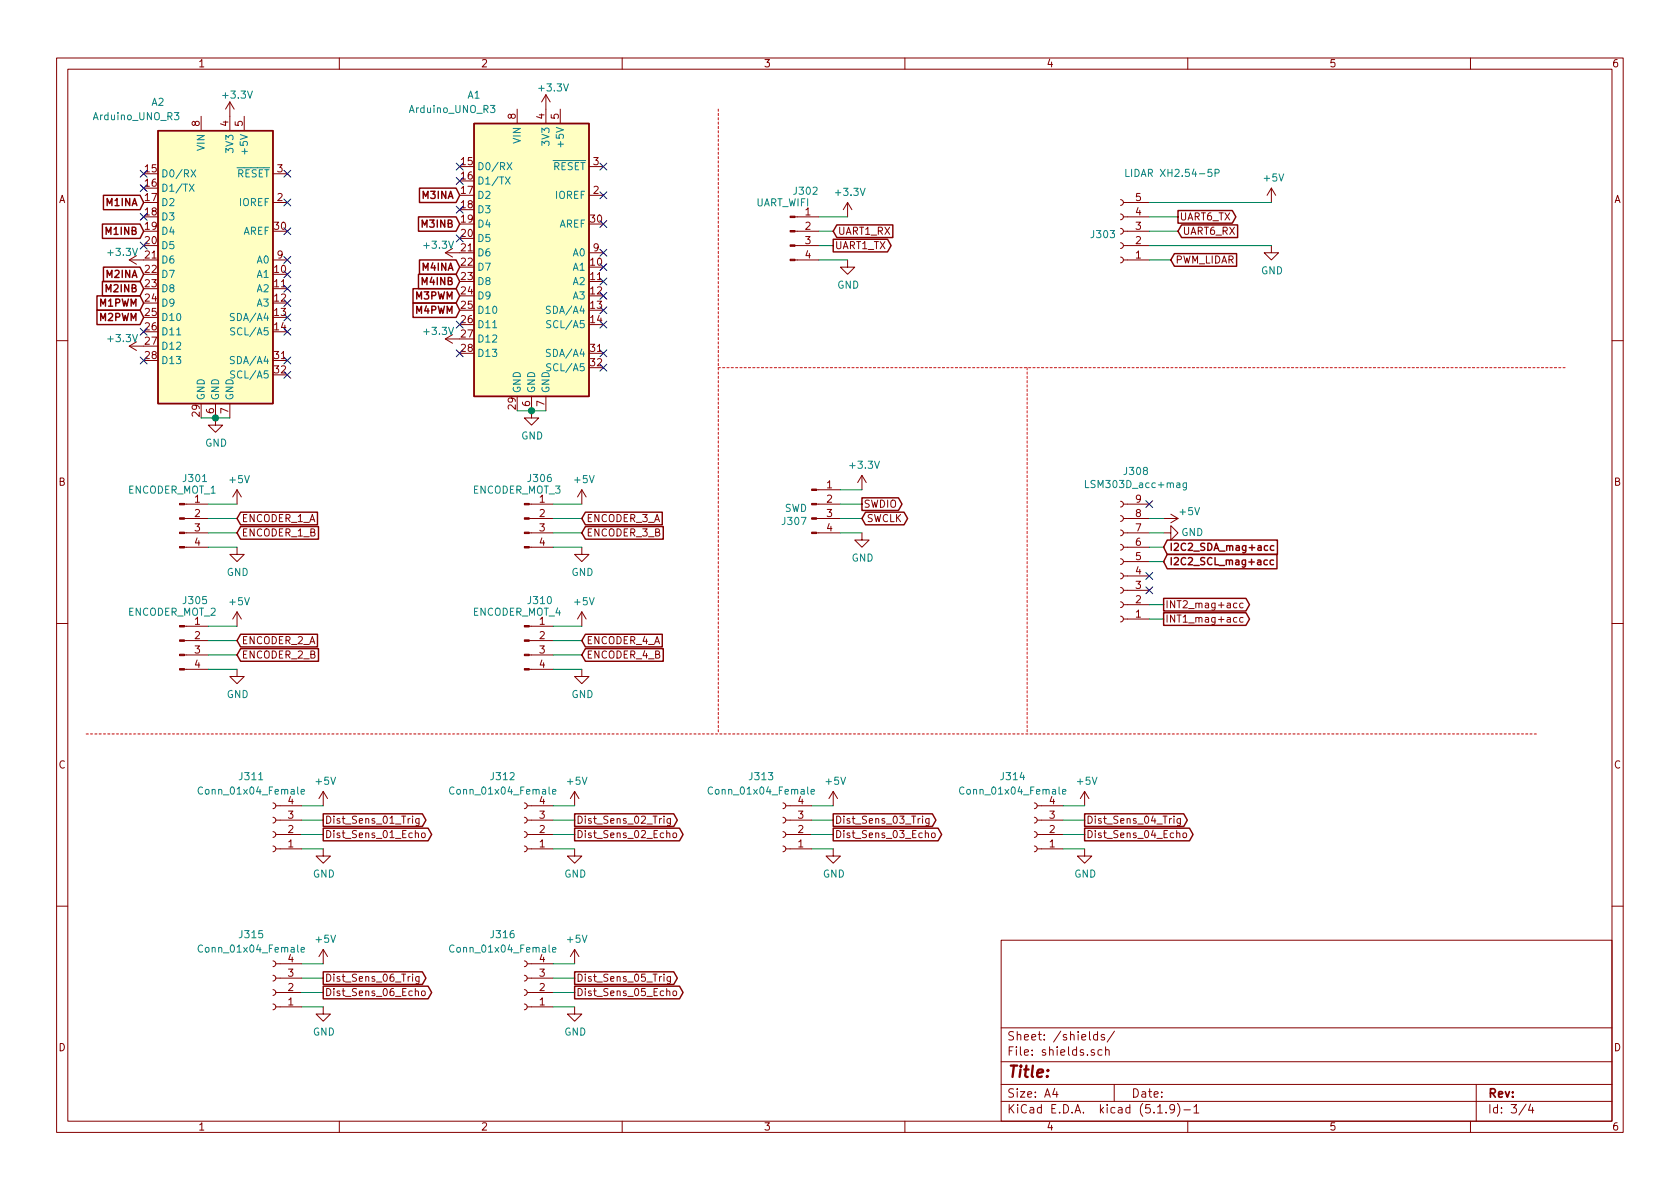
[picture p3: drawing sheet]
<svg xmlns="http://www.w3.org/2000/svg" width="297mm" height="210mm" viewBox="0 0 297 210" stroke-linecap="round" stroke-linejoin="round" font-family="sans-serif">
<g fill="none" stroke="#840000" stroke-width=".18">
<path d="M10 10.3h277v189.9h-277zM12 12.2h273v186.1h-273zM40.6 18v5.1M40.6 18l-.7 1.3M40.6 18l.8 1.3M60 10.3v1.9M91.4 19.3v2.5M96.5 16.8v5M96.5 16.8l-.7 1.2M96.5 16.8l.8 1.2M99.1 19.3v2.5M110 10.3v1.9"/>
<path d="M160 10.3v1.9M210 10.3v1.9M260 10.3v1.9M35.6 20.6v2.5M43.2 20.6v2.5M48.3 35.8h2.5M48.3 30.7h2.5M104.1 34.5h2.6M104.1 29.5h2.6M140.6 38.3h4.2M149.9 35.8l-.8 1.3M149.9 35.8v2.5"/>
<path d="M149.9 35.8l.7 1.3M198.1 35.3l.4 .1 .1 .3-.1 .4-.4 .2M198.1 37.8l.4 .2 .1 .2-.1 .5-.4 .2M198.6 35.8h4.6M198.6 38.3h4.6M224.8 33.3l-.8 1.2M224.8 33.3v2.5M224.8 33.3l.8 1.2M22.9 46h2.5M22.9 46l1.2 .7M24.1 45.2l-1.2 .8M48.3 46h2.5"/>
<path d="M78.7 59.9l1.3 .8M78.7 59.9h2.6M78.7 44.7l1.3 .8M78.7 44.7h2.6M80 59.2l-1.3 .7M80 43.9l-1.3 .8M104.1 44.7h2.6M140.6 46h4.2M140.6 40.9h4.2M140.6 43.4h4.2M149.9 46v1.2h1.2l-1.2 1.3-1.3-1.3h1.3M198.1 40.4l.4 .1 .1 .3-.1 .4-.4 .2"/>
<path d="M198.1 42.9l.4 .1 .1 .3-.1 .5-.4 .1M198.1 45.5l.4 .1 .1 .3-.1 .4-.4 .2M198.6 46h4.6M198.6 40.9h4.6M198.6 43.4h4.6M224.8 43.4v1.3h1.3l-1.3 1.3-1.3-1.3h1.3M10 60.2h2M22.9 61.2l1.2 .8M22.9 61.2h2.5M24.1 60.4l-1.2 .8M38.1 71.4v3.8h1.3l-1.3 1.2-1.3-1.2h1.3M40.6 71.4v2.5"/>
<path d="M94 70.1v3.8h1.2l-1.2 1.3-1.3-1.3h1.3M96.5 70.1v2.5M285 60.2h2M32.6 94.2h4.2M32.6 91.7h4.2M32.6 89.1h4.2M32.6 96.8h4.2M41.9 96.8v1.2h1.3l-1.3 1.3-1.3-1.3h1.3M41.9 86.6v2.5M41.9 86.6l-.8 1.3M41.9 86.6l.8 1.3M93.6 94.2h4.2"/>
<path d="M93.6 91.7h4.2M93.6 89.1h4.2M93.6 96.8h4.2M102.9 96.8v1.2h1.2l-1.2 1.3-1.3-1.3h1.3M102.9 86.6v2.5M102.9 86.6l-.8 1.3M102.9 86.6l.7 1.3M144.4 94.2h4.2M144.4 91.7h4.2M144.4 89.1h4.2M144.4 86.6h4.2M152.4 94.2v1.3h1.3l-1.3 1.3-1.3-1.3h1.3"/>
<path d="M152.4 84.1l-.8 1.2M152.4 84.1v2.5M152.4 84.1l.8 1.2M198.1 88.6l.4 .2 .1 .2-.1 .5-.4 .2M198.1 91.2l.4 .1 .1 .3-.1 .4-.4 .2M198.1 93.7l.4 .1 .1 .3-.1 .5-.4 .1M198.1 96.3l.4 .1 .1 .3-.1 .4-.4 .2M198.1 98.8l.4 .1 .1 .3-.1 .4-.4 .2M198.6 94.2h4.6M198.6 91.7h4.6M198.6 89.1h4.6M198.6 96.8h4.6"/>
<path d="M198.6 99.3h4.6M205.7 94.2h1.3v-1.2l1.3 1.2-1.3 1.3v-1.3M205.7 91.7h2.6M207 90.9l1.3 .8M208.3 91.7l-1.3 .8M10 110.3h2M32.6 118.4h4.2M32.6 115.8h4.2M32.6 113.3h4.2M32.6 110.7h4.2M41.9 118.4v1.2h1.3l-1.3 1.3-1.3-1.3h1.3M41.9 108.2l-.8 1.3"/>
<path d="M41.9 108.2v2.5M41.9 108.2l.8 1.3M93.6 118.4h4.2M93.6 115.8h4.2M93.6 113.3h4.2M93.6 110.7h4.2M102.9 118.4v1.2h1.2l-1.2 1.3-1.3-1.3h1.3M102.9 108.2l-.8 1.3M102.9 108.2v2.5M102.9 108.2l.7 1.3M198.1 101.3l.4 .2 .1 .2-.1 .5-.4 .2M198.1 103.9l.4 .1 .1 .3-.1 .4-.4 .2"/>
<path d="M198.1 106.4l.4 .1 .1 .3-.1 .5-.4 .1M198.1 109l.4 .1 .1 .3-.1 .4-.4 .2M198.6 101.8h4.6M198.6 104.4h4.6M198.6 106.9h4.6M198.6 109.5h4.6M218.7 109.2h-.4l-.2 .2 .1 .6h.5M218.7 106.7l-.4-.1-.2 .3 .1 .5h.5M219.8 109.2h-.4l-.2 .2 .1 .6h.5M219.8 106.7l-.4-.1-.2 .3 .1 .5h.5M285 110.3h2M57.1 139.9l-.7 1.3"/>
<path d="M57.1 139.9v2.6M57.1 139.9l.8 1.3M101.6 139.9v2.6M101.6 139.9l-.8 1.3M101.6 139.9l.8 1.3M147.3 139.9l-.7 1.3M147.3 139.9v2.6M147.3 139.9l.8 1.3M191.8 139.9l-.8 1.3M191.8 139.9v2.6M191.8 139.9l.7 1.3M48.3 142l.3 .1 .2 .3-.2 .4-.3 .2"/>
<path d="M48.3 144.5l.3 .1 .2 .3-.2 .5-.3 .1M48.3 147.1l.3 .1 .2 .3-.2 .4-.3 .2M48.3 149.6l.3 .1 .2 .3-.2 .4-.3 .2M48.8 142.5h4.5M48.8 145h4.5M48.8 147.6h4.5M48.8 150.1h4.5M57.1 150.1v1.3h1.3l-1.3 1.2-1.2-1.2h1.2M72.9 144.3v.1M73.4 147.4l.2-.1h.3l.1 .8M74.1 144.7l-.1 1.2-.1 .1-.3-.1M74.1 144.8l-.4-.1-.2 .3 .1 .5h.5"/>
<path d="M74.6 147.4l.2-.1 .3 .1 .1 .5-.1 .2h-.3l-.2-.1zM92.7 142l.3 .1 .2 .3-.1 .4-.4 .2M92.7 144.5l.3 .1 .2 .3-.1 .5-.4 .1M92.7 147.1l.3 .1 .2 .3-.1 .4-.4 .2M92.7 149.6l.3 .1 .2 .3-.1 .4-.4 .2M93.2 142.5h4.6M93.2 145h4.6M93.2 147.6h4.6M93.2 150.1h4.6M101.6 150.1v1.3h1.3l-1.3 1.2-1.3-1.2h1.3M117.4 144.3v.1M117.9 147.4l.2-.1h.3v.8"/>
<path d="M118.5 144.7v1.2l-.2 .1-.3-.1M118.5 144.8l-.3-.1-.3 .3 .2 .5h.4M119 147.4l.2-.1 .4 .1v.5l-.1 .2h-.3l-.2-.1zM138.4 142l.4 .1 .1 .3-.1 .4-.4 .2M138.4 144.5l.4 .1 .1 .3-.1 .5-.4 .1M138.4 147.1l.4 .1 .1 .3-.1 .4-.4 .2M138.4 149.6l.4 .1 .1 .3-.1 .4-.4 .2M138.9 142.5h4.6M138.9 145h4.6M138.9 147.6h4.6M138.9 150.1h4.6M147.3 150.1v1.3h1.3l-1.3 1.2-1.3-1.2h1.3"/>
<path d="M163.1 144.3v.1M163.6 147.4l.2-.1h.3l.1 .8M164.3 144.7l-.1 1.2-.2 .1-.3-.1M164.3 144.8l-.4-.1-.2 .3 .1 .5h.5M164.7 147.4l.2-.1 .4 .1 .1 .5-.2 .2h-.3l-.2-.1zM182.9 142l.3 .1 .2 .3-.1 .4-.4 .2M182.9 144.5l.3 .1 .2 .3-.1 .5-.4 .1M182.9 147.1l.3 .1 .2 .3-.1 .4-.4 .2M182.9 149.6l.3 .1 .2 .3-.1 .4-.4 .2M183.4 142.5h4.6M183.4 145h4.6M183.4 147.6h4.6"/>
<path d="M183.4 150.1h4.6M191.8 150.1v1.3h1.2l-1.2 1.2-1.3-1.2h1.3M207.6 144.3v.1M208.1 147.4l.1-.1h.3l.1 .8M208.7 144.7v1.2l-.2 .1-.3-.1M208.7 144.8l-.3-.1-.3 .3 .1 .5h.5M209.2 147.4l.2-.1 .4 .1v.5l-.1 .2h-.3l-.2-.1zM10 160.2h2M48.3 169.9l.3 .1 .2 .3-.2 .5-.3 .1M48.3 172.5l.3 .1 .2 .3-.2 .4-.3 .2M48.3 175l.3 .1 .2 .3-.2 .4-.3 .2M48.3 177.5l.3 .2 .2 .2-.2 .5-.3 .2"/>
<path d="M48.8 170.4h4.5M48.8 173h4.5M48.8 175.5h4.5M48.8 178h4.5M57.1 178v1.3h1.3l-1.3 1.3-1.2-1.3h1.2M57.1 167.9v2.5M57.1 167.9l-.7 1.3M57.1 167.9l.8 1.3M72.9 172.3v.1M73.4 175.4l.2-.2 .3 .1 .1 .8M74.1 172.7l-.1 1.1-.1 .2-.3-.1M74.1 172.7h-.4l-.2 .2 .1 .6h.5"/>
<path d="M74.6 175.4l.2-.2 .3 .2 .1 .4-.1 .2-.3 .1-.2-.2zM92.7 169.9l.3 .1 .2 .3-.1 .5-.4 .1M92.7 172.5l.3 .1 .2 .3-.1 .4-.4 .2M92.7 175l.3 .1 .2 .3-.1 .4-.4 .2M92.7 177.5l.3 .2 .2 .2-.1 .5-.4 .2M93.2 170.4h4.6M93.2 173h4.6M93.2 175.5h4.6M93.2 178h4.6M101.6 178v1.3h1.3l-1.3 1.3-1.3-1.3h1.3M101.6 167.9l-.8 1.3M101.6 167.9v2.5"/>
<path d="M101.6 167.9l.8 1.3M117.4 172.3v.1M117.9 175.4l.2-.2 .3 .1v.8M118.5 172.7v1.1l-.2 .2-.3-.1M118.5 172.7h-.3l-.3 .2 .2 .6h.4M119 175.4l.2-.2 .4 .2v.4l-.1 .2-.3 .1-.2-.2zM177 166.3h108v32h-108zM285 160.2h2M60 198.3v1.9M110 198.3v1.9M160 198.3v1.9M177 194.8h108"/>
<path d="M177 191.8h108M177 187.8h108M177 181.8h108M186.5 192.5l-.4 1h1M186.8 193v1M193.5 185.7l-.4-.1-.2 .2 .1 .2 .5 .2v.3h-.6M194.1 183l-.5-.1-.3 .3 .2 .6h.6M194.1 182.4v1.5M194.8 185.7l-.4-.1-.3 .3 .1 .6 .2 .1 .4-.1M195.3 183a.37 .37 0 0 0-.6 .1l.1 .3 .5 .1v.1l-.2 .3-.4-.1M195.5 185.7l.2-.1 .4 .1v.9M195.5 185.1v1.5"/>
<path d="M197 191.8v3M197.1 182.3l-1.3 2M204.7 196.8h.8M206.2 196.7v.1M207.7 196l-.1 .1a.48 .48 0 0 1-.6 .1l-.2-.2 .2-.6a.48 .48 0 0 1 .6 .1 1.27 1.27 0 0 1-.2 1.2l-.4 .1M208.2 195.1a1.71 1.71 0 0 1 0 2.3M209.3 196.3h1.2M210 198.3v1.9M211.1 195.8l.4-.5v1.5M211.1 196.8h.9M260 198.3v1.9M261 191.8v6.5"/>
<path d="M269.8 195.2l-1.2 2M270.6 195.2l-.3 1.1h.9M271 195.8v1"/>
</g>
<g fill="none" stroke="#008484" stroke-width=".18">
<path d="M30.8 19.9h.8l-.4 .5 .3 .1 .1 .4-.2 .3-.6-.1M86.7 18.6h.8l-.4 .5 .3 .1 .1 .5-.3 .2-.5-.1M33.5 32.6l.8 1.2M33.8 30l.8 1.3M34.3 32.6l-.8 1.2M34.6 30l-.8 1.3M89.4 31.3l.8 1.3M89.7 28.7l.8 1.3M90.2 31.3l-.8 1.3M90.5 28.7l-.8 1.3M199.1 29.9v1.3h.6M214.8 30.6h.6l.2-.2-.1-.3-.2-.2h-.5v1.3"/>
<path d="M41.4 55.5l-.5-.1-.1 .1v.5l.5 .2 .1 .3-.2 .2-.5-.1M41.5 58h-.5l-.2 .1v.3l.6 .3 .1 .3-.3 .2h-.4M97.3 54.2l-.5-.1-.2 .2 .1 .4 .5 .2 .1 .3-.2 .2h-.5M97.4 56.8l-.5-.1-.2 .1v.4l.6 .2 .1 .3-.3 .3-.5-.1M41.4 63.1l-.5-.1-.1 .2v.4l.5 .2 .1 .3-.2 .2h-.5M41.5 65.7l-.5-.1-.2 .1v.4l.6 .2 .1 .3-.3 .2h-.4M97.3 61.8h-.5l-.2 .1 .1 .4 .5 .2 .1 .3-.2 .2h-.5M97.4 64.4l-.5-.1-.2 .1v.4l.6 .2 .1 .3-.3 .3-.5-.1M191.9 85v1.2h.6M209.8 85.4v1l-.3 .3-.3-.1M209.8 85.4h-.4l-.2 .2 .1 .6h.5M35.8 139.3a.6 .6 0 0 0-.8 .4 .6 .6 0 0 0 .6 .7l.2-.1"/>
<path d="M53.2 140l.6-.1v-.3h-.4l-.2 .2 .1 .6h.5M80.3 139.3a.6 .6 0 0 0-.9 .4 .6 .6 0 0 0 .6 .7l.3-.1M97.7 140l.6-.1-.1-.3h-.3l-.2 .2v.6h.5M126 139.3a.6 .6 0 0 0-.8 .4 .6 .6 0 0 0 .6 .7l.2-.1M143.4 140l.6-.1-.1-.3h-.3l-.2 .2 .1 .6h.4M170.4 139.3a.6 .6 0 0 0-.8 .4 .6 .6 0 0 0 .6 .7l.2-.1M187.9 140l.6-.1-.1-.3h-.4l-.1 .2v.6h.5M35.8 167.2a.6 .6 0 0 0-.8 .5 .6 .6 0 0 0 .6 .7l.2-.2M53.2 167.9l.6-.1v-.2l-.4-.1-.2 .2 .1 .6h.5M80.3 167.2a.6 .6 0 0 0-.9 .5 .6 .6 0 0 0 .6 .7l.3-.2M97.7 167.9l.6-.1-.1-.2-.3-.1-.2 .2v.6h.5"/>
</g>
<g fill="#ffffc2" stroke="#ffffc2" stroke-width=".18">
<path d="M27.9 23.1h20.4v48.3h-20.4z"/>
<path d="M83.8 21.8h20.3v48.3h-20.3z"/>
</g>
<g fill="none" stroke="#840000" stroke-width=".25">
<path d="M18.1 39.6h6.7l.6 1.3-.6 1.3h-6.7zM18.3 34.5h6.5l.6 1.3-.6 1.3h-6.5zM27.9 23.1h20.4v48.3h-20.4zM74 38.3h6.6l.7 1.3-.7 1.3h-6.6zM74.2 33.3h6.4l.7 1.2-.7 1.3h-6.4zM83.8 21.8h20.3v48.3h-20.3zM148 39.8h9.9v2.2h-9.9l-.7-1.1zM208.3 37.2h9.6l.6 1.1-.6 1.2h-9.6zM208.9 39.8h9.9v2.2h-9.9l-.6-1.1zM17.1 54.9h7.7l.6 1.2-.6 1.3h-7.7zM17.1 52.3h7.7l.6 1.3-.6 1.3h-7.7zM18.1 49.8h6.7l.6 1.2-.6 1.3h-6.7z"/>
<path d="M18.3 47.2h6.5l.6 1.3-.6 1.3h-6.5zM73 51h7.6l.7 1.3-.7 1.3h-7.6zM73 53.6h7.6l.7 1.3-.7 1.2h-7.6zM74 48.5h6.6l.7 1.3-.7 1.2h-6.6zM74.2 46h6.4l.7 1.2-.7 1.3h-6.4zM147.3 42.3h9.6l.7 1.1-.7 1.1h-9.6zM207.6 44.9h11v2.2h-11l-.6-1.1zM42.5 90.6h13.6v2.2h-13.6l-.6-1.1zM42.5 93.1h13.8v2.2h-13.8l-.6-1.1zM103.5 90.6h13.6v2.2h-13.6l-.6-1.1zM103.5 93.1h13.8v2.2h-13.8l-.6-1.1zM152.4 88h6.5l.6 1.1-.6 1.2h-6.5z"/>
<path d="M153 90.6h6.8l.7 1.1-.7 1.1h-6.8l-.6-1.1zM206.4 98h19.4v2.6h-19.4l-.7-1.3zM206.4 95.5h19.5v2.5h-19.5l-.7-1.2zM224.1 99.1l-.4-.1-.2 .3 .1 .5h.5M225.2 99.1l-.4-.1-.2 .3 .1 .5h.5M225.2 96.5h-.3l-.3 .2 .1 .6h.5M42.5 114.7h13.8v2.2h-13.8l-.6-1.1zM42.5 112.2h13.6v2.2h-13.6l-.6-1.1zM103.5 112.2h13.6v2.2h-13.6l-.6-1.1zM103.5 114.7h13.8v2.2h-13.8l-.6-1.1zM205.7 108.4h14.6l.6 1.1-.6 1.1h-14.6zM205.7 105.8h14.6l.6 1.1-.6 1.1h-14.6z"/>
<path d="M57.1 146.5h18.6l.6 1.1-.6 1.1h-18.6zM57.1 143.9h17.6l.6 1.1-.6 1.1h-17.6zM101.6 146.5h18.5l.7 1.1-.7 1.1h-18.5zM101.6 143.9h17.5l.7 1.1-.7 1.1h-17.5zM147.3 146.5h18.6l.6 1.1-.6 1.1h-18.6zM147.3 143.9h17.5l.7 1.1-.7 1.1h-17.5zM191.8 143.9h17.5l.6 1.1-.6 1.1h-17.5zM191.8 146.5h18.5l.6 1.1-.6 1.1h-18.5zM57.1 174.4h18.6l.6 1.1-.6 1.1h-18.6zM57.1 171.9h17.6l.6 1.1-.6 1.1h-17.6zM101.6 174.4h18.5l.7 1.1-.7 1.1h-18.5zM101.6 171.9h17.5l.7 1.1-.7 1.1h-17.5z"/>
</g>
<g fill="#840000" stroke="#840000" stroke-width=".18">
<path d="M143.5 94.1h.9v.3h-.9z"/>
<path d="M143.5 91.6h.9v.2h-.9z"/>
<path d="M143.5 89h.9v.3h-.9z"/>
<path d="M143.5 86.5h.9v.2h-.9z"/>
<path d="M92.7 96.6h.9v.3h-.9z"/>
<path d="M92.7 94.1h.9v.3h-.9z"/>
<path d="M92.7 91.6h.9v.2h-.9z"/>
<path d="M92.7 89h.9v.3h-.9z"/>
<path d="M31.7 96.6h.9v.3h-.9z"/>
<path d="M31.7 94.1h.9v.3h-.9z"/>
<path d="M31.7 91.6h.9v.2h-.9z"/>
<path d="M31.7 89h.9v.3h-.9z"/>
<path d="M31.7 118.2h.9v.3h-.9z"/>
<path d="M31.7 115.7h.9v.2h-.9z"/>
<path d="M31.7 113.2h.9v.2h-.9z"/>
<path d="M31.7 110.6h.9v.3h-.9z"/>
<path d="M92.7 118.2h.9v.3h-.9z"/>
<path d="M92.7 115.7h.9v.2h-.9z"/>
<path d="M92.7 113.2h.9v.2h-.9z"/>
<path d="M92.7 110.6h.9v.3h-.9z"/>
<path d="M139.7 45.8h.9v.3h-.9z"/>
<path d="M139.7 43.3h.9v.3h-.9z"/>
<path d="M139.7 40.8h.9v.2h-.9z"/>
<path d="M139.7 38.2h.9v.3h-.9z"/>
</g>
<path d="M127 19.3v110.5M127 65h149.9M181.6 65v64.8M15.2 129.8h256.6" fill="none" stroke="#f00" stroke-width=".18" stroke-dasharray=".4 .4"/>
<g fill="none" stroke="#008400" stroke-width=".18">
<path d="M144.8 38.3h5.1M203.2 38.3h5.1M203.2 35.8h21.6M144.8 40.9h2.5M144.8 43.4h2.5M144.8 46h5.1M203.2 40.9h5.1M203.2 43.4h21.6M203.2 46h3.8M35.6 73.9h5M91.4 72.6h5.1M36.8 91.7h5.1"/>
<path d="M36.8 94.2h5.1M36.8 96.8h5.1M36.8 89.1h5.1M97.8 91.7h5.1M97.8 94.2h5.1M97.8 96.8h5.1M97.8 89.1h5.1M148.6 91.7h3.8M148.6 94.2h3.8M148.6 89.1h3.8M148.6 86.6h3.8M203.2 91.7h2.5"/>
<path d="M203.2 94.2h2.5M203.2 96.8h2.5M203.2 99.3h2.5M36.8 113.3h5.1M36.8 110.7h5.1M36.8 118.4h5.1M36.8 115.8h5.1M97.8 113.3h5.1M97.8 110.7h5.1M97.8 118.4h5.1M97.8 115.8h5.1M203.2 106.9h2.5"/>
<path d="M203.2 109.5h2.5M53.3 145h3.8M53.3 147.6h3.8M53.3 142.5h3.8M53.3 150.1h3.8M97.8 145h3.8M97.8 147.6h3.8M97.8 142.5h3.8M97.8 150.1h3.8M143.5 145h3.8M143.5 147.6h3.8M143.5 142.5h3.8"/>
<path d="M143.5 150.1h3.8M188 145h3.8M188 147.6h3.8M188 142.5h3.8M188 150.1h3.8M53.3 175.5h3.8M53.3 173h3.8M53.3 178h3.8M53.3 170.4h3.8M97.8 175.5h3.8M97.8 173h3.8M97.8 178h3.8"/>
<path d="M97.8 170.4h3.8"/>
</g>
<g fill="#008400" stroke="#008400" stroke-width=".25">
<circle cx="94" cy="72.6" r=".51"/>
<circle cx="38.1" cy="73.9" r=".51"/>
</g>
<g fill="none" stroke="#000084" stroke-width=".18">
<path d="M24.8 30.1l1.2 1.2M24.8 32.7l1.2 1.2M24.8 37.7l1.2 1.3M26 30.1l-1.2 1.2M26 32.7l-1.2 1.2M26 37.7l-1.2 1.3M50.2 30.1l1.2 1.2M50.2 35.2l1.2 1.2M51.4 30.1l-1.2 1.2M51.4 35.2l-1.2 1.2M80.7 28.8l1.2 1.3M80.7 31.4l1.2 1.2"/>
<path d="M80.7 36.5l1.2 1.2M81.9 28.8l-1.2 1.3M81.9 31.4l-1.2 1.2M81.9 36.5l-1.2 1.2M106.1 28.8l1.2 1.3M106.1 33.9l1.2 1.2M106.1 39l1.2 1.2M107.3 28.8l-1.2 1.3M107.3 33.9l-1.2 1.2M107.3 39l-1.2 1.2M24.8 42.8l1.2 1.2M24.8 58.1l1.2 1.2"/>
<path d="M26 42.8l-1.2 1.2M26 58.1l-1.2 1.2M50.2 53l1.2 1.2M50.2 40.3l1.2 1.2M50.2 45.4l1.2 1.2M50.2 47.9l1.2 1.2M50.2 50.4l1.2 1.3M50.2 55.5l1.2 1.2M50.2 58.1l1.2 1.2M51.4 53l-1.2 1.2M51.4 40.3l-1.2 1.2M51.4 45.4l-1.2 1.2"/>
<path d="M51.4 47.9l-1.2 1.2M51.4 50.4l-1.2 1.3M51.4 55.5l-1.2 1.2M51.4 58.1l-1.2 1.2M80.7 41.5l1.2 1.3M80.7 56.8l1.2 1.2M81.9 41.5l-1.2 1.3M81.9 56.8l-1.2 1.2M106.1 49.2l1.2 1.2M106.1 44.1l1.2 1.2M106.1 46.6l1.2 1.2M106.1 51.7l1.2 1.2"/>
<path d="M106.1 54.2l1.2 1.3M106.1 56.8l1.2 1.2M107.3 49.2l-1.2 1.2M107.3 44.1l-1.2 1.2M107.3 46.6l-1.2 1.2M107.3 51.7l-1.2 1.2M107.3 54.2l-1.2 1.3M107.3 56.8l-1.2 1.2M24.8 63.1l1.2 1.3M26 63.1l-1.2 1.3M50.2 65.7l1.2 1.2M50.2 63.1l1.2 1.3"/>
<path d="M51.4 65.7l-1.2 1.2M51.4 63.1l-1.2 1.3M80.7 61.9l1.2 1.2M81.9 61.9l-1.2 1.2M106.1 61.9l1.2 1.2M106.1 64.4l1.2 1.2M107.3 61.9l-1.2 1.2M107.3 64.4l-1.2 1.2M202.6 88.5l1.2 1.3M203.8 88.5l-1.2 1.3M202.6 101.2l1.2 1.3M202.6 103.8l1.2 1.2"/>
<path d="M203.8 101.2l-1.2 1.3M203.8 103.8l-1.2 1.2"/>
</g>
<text font-size="2.8" fill="#840000" x="178" y="190.5">Title:</text>
<g font-size="2.1" fill="#840000">
<text x="178" y="184">Sheet: /shields/</text>
<text x="178" y="186.7">File: shields.sch</text>
<text x="178" y="196.9">KiCad E.D.A. kicad (5.1.9)-1</text>
<text x="178" y="194.1">Size: A4</text>
<text x="200" y="194.1">Date:</text>
<text x="263" y="194.1">Rev:</text>
<text x="263" y="196.9">Id: 3/4</text>
</g>
<g font-size="1.8" fill="#840000">
<text x="35" y="11.9">1</text>
<text x="85" y="11.9">2</text>
<text x="135" y="11.9">3</text>
<text x="185" y="11.9">4</text>
<text x="235" y="11.9">5</text>
<text x="285" y="11.9">6</text>
<text x="35.3" y="22.3" transform="rotate(-90 35.3 22.3)">8</text>
<text x="40.4" y="22.3" transform="rotate(-90 40.4 22.3)">4</text>
<text x="42.9" y="22.3" transform="rotate(-90 42.9 22.3)">5</text>
<text x="91.2" y="21.1" transform="rotate(-90 91.2 21.1)">8</text>
<text x="96.3" y="21.1" transform="rotate(-90 96.3 21.1)">4</text>
<text x="98.8" y="21.1" transform="rotate(-90 98.8 21.1)">5</text>
<text x="81.6" y="29.2">15</text>
<text x="104.9" y="29.2">3</text>
<text x="10.4" y="35.9">A</text>
<text x="25.7" y="30.5">15</text>
<text x="25.7" y="33">16</text>
<text x="25.7" y="35.6">17</text>
<text x="49" y="35.6">2</text>
<text x="49" y="30.5">3</text>
<text x="74.9" y="35.2">M3INA</text>
<text x="81.6" y="31.7">16</text>
<text x="81.6" y="34.3">17</text>
<text x="104.9" y="34.3">2</text>
<text x="200.8" y="35.6">5</text>
<text x="285.4" y="35.9">A</text>
<text x="19" y="41.5">M1INB</text>
<text x="19" y="36.4">M1INA</text>
<text x="25.7" y="38.1">18</text>
<text x="25.7" y="40.6">19</text>
<text x="48.6" y="40.6">30</text>
<text x="74.9" y="40.3">M3INB</text>
<text x="81.6" y="36.8">18</text>
<text x="81.6" y="39.4">19</text>
<text x="81.6" y="41.9">20</text>
<text x="104.4" y="39.4">30</text>
<text x="142.4" y="38.1">1</text>
<text x="142.4" y="40.6">2</text>
<text x="148.1" y="41.5">UART1_RX</text>
<text x="200.8" y="40.6">3</text>
<text x="200.8" y="38.1">4</text>
<text x="208.5" y="39">UART6_TX</text>
<text x="209.1" y="41.5">UART6_RX</text>
<text x="25.7" y="43.2">20</text>
<text x="25.7" y="45.7">21</text>
<text x="49" y="45.7">9</text>
<text x="74.9" y="47.9">M4INA</text>
<text x="81.6" y="44.4">21</text>
<text x="81.6" y="47">22</text>
<text x="104.4" y="47">10</text>
<text x="104.9" y="44.4">9</text>
<text x="142.4" y="43.2">3</text>
<text x="142.4" y="45.7">4</text>
<text x="147.6" y="44.1">UART1_TX</text>
<text x="200.8" y="45.7">1</text>
<text x="200.8" y="43.2">2</text>
<text x="207.8" y="46.6">PWM_LIDAR</text>
<text x="19" y="49.1">M2INA</text>
<text x="19" y="51.7">M2INB</text>
<text x="25.7" y="48.3">22</text>
<text x="25.7" y="50.8">23</text>
<text x="25.7" y="53.3">24</text>
<text x="48.6" y="48.3">10</text>
<text x="48.6" y="50.8">11</text>
<text x="48.6" y="53.3">12</text>
<text x="73.6" y="53">M3PWM</text>
<text x="74.9" y="50.4">M4INB</text>
<text x="81.6" y="49.5">23</text>
<text x="81.6" y="52.1">24</text>
<text x="104.4" y="49.5">11</text>
<text x="104.4" y="52.1">12</text>
<text x="17.7" y="56.8">M2PWM</text>
<text x="17.7" y="54.2">M1PWM</text>
<text x="25.7" y="55.9">25</text>
<text x="25.7" y="58.4">26</text>
<text x="48.6" y="55.9">13</text>
<text x="48.6" y="58.4">14</text>
<text x="73.6" y="55.5">M4PWM</text>
<text x="81.6" y="54.6">25</text>
<text x="81.6" y="57.1">26</text>
<text x="81.6" y="59.7">27</text>
<text x="104.4" y="54.6">13</text>
<text x="104.4" y="57.1">14</text>
<text x="25.7" y="61">27</text>
<text x="25.7" y="63.5">28</text>
<text x="48.6" y="63.5">31</text>
<text x="81.6" y="62.2">28</text>
<text x="104.4" y="62.2">31</text>
<text x="104.4" y="64.8">32</text>
<text x="48.6" y="66">32</text>
<text x="93.7" y="71.9" transform="rotate(-90 93.7 71.9)">6</text>
<text x="96.3" y="71.9" transform="rotate(-90 96.3 71.9)">7</text>
<text x="35.3" y="73.6" transform="rotate(-90 35.3 73.6)">29</text>
<text x="37.8" y="73.1" transform="rotate(-90 37.8 73.1)">6</text>
<text x="40.4" y="73.1" transform="rotate(-90 40.4 73.1)">7</text>
<text x="91.2" y="72.3" transform="rotate(-90 91.2 72.3)">29</text>
<text x="10.4" y="85.9">B</text>
<text x="34.4" y="88.9">1</text>
<text x="95.4" y="88.9">1</text>
<text x="146.2" y="86.4">1</text>
<text x="146.2" y="88.9">2</text>
<text x="152.7" y="89.8">SWDIO</text>
<text x="200.8" y="88.9">9</text>
<text x="285.4" y="85.9">B</text>
<text x="34.4" y="91.4">2</text>
<text x="34.4" y="94">3</text>
<text x="42.7" y="92.3">ENCODER_1_A</text>
<text x="42.7" y="94.9">ENCODER_1_B</text>
<text x="95.4" y="91.4">2</text>
<text x="95.4" y="94">3</text>
<text x="103.7" y="92.3">ENCODER_3_A</text>
<text x="103.7" y="94.9">ENCODER_3_B</text>
<text x="146.2" y="91.4">3</text>
<text x="146.2" y="94">4</text>
<text x="153.2" y="92.3">SWCLK</text>
<text x="200.8" y="94">7</text>
<text x="200.8" y="91.4">8</text>
<text x="34.4" y="96.5">4</text>
<text x="95.4" y="96.5">4</text>
<text x="200.8" y="101.6">4</text>
<text x="200.8" y="99.1">5</text>
<text x="200.8" y="96.5">6</text>
<text x="206.6" y="99.9">I2C2_SCL_mag+acc</text>
<text x="206.6" y="97.4">I2C2_SDA_mag+acc</text>
<text x="200.8" y="106.7">2</text>
<text x="200.8" y="104.1">3</text>
<text x="206" y="107.6">INT2_mag+acc</text>
<text x="34.4" y="110.5">1</text>
<text x="34.4" y="113">2</text>
<text x="42.7" y="113.9">ENCODER_2_A</text>
<text x="95.4" y="110.5">1</text>
<text x="95.4" y="113">2</text>
<text x="103.7" y="113.9">ENCODER_4_A</text>
<text x="200.8" y="109.2">1</text>
<text x="206" y="110.1">INT1_mag+acc</text>
<text x="34.4" y="115.6">3</text>
<text x="34.4" y="118.1">4</text>
<text x="42.7" y="116.5">ENCODER_2_B</text>
<text x="95.4" y="115.6">3</text>
<text x="95.4" y="118.1">4</text>
<text x="103.7" y="116.5">ENCODER_4_B</text>
<text x="10.4" y="135.9">C</text>
<text x="285.4" y="135.9">C</text>
<text x="51" y="142.2">4</text>
<text x="95.4" y="142.2">4</text>
<text x="141.1" y="142.2">4</text>
<text x="185.6" y="142.2">4</text>
<text x="51" y="149.9">1</text>
<text x="51" y="147.3">2</text>
<text x="51" y="144.8">3</text>
<text x="57.4" y="148.2">Dist_Sens_01_Echo</text>
<text x="57.4" y="145.7">Dist_Sens_01_Trig</text>
<text x="95.4" y="149.9">1</text>
<text x="95.4" y="147.3">2</text>
<text x="95.4" y="144.8">3</text>
<text x="101.9" y="148.2">Dist_Sens_02_Echo</text>
<text x="101.9" y="145.7">Dist_Sens_02_Trig</text>
<text x="141.1" y="149.9">1</text>
<text x="141.1" y="147.3">2</text>
<text x="141.1" y="144.8">3</text>
<text x="147.6" y="148.2">Dist_Sens_03_Echo</text>
<text x="147.6" y="145.7">Dist_Sens_03_Trig</text>
<text x="185.6" y="149.9">1</text>
<text x="185.6" y="147.3">2</text>
<text x="185.6" y="144.8">3</text>
<text x="192" y="145.7">Dist_Sens_04_Trig</text>
<text x="192" y="148.2">Dist_Sens_04_Echo</text>
<text x="51" y="172.7">3</text>
<text x="51" y="170.2">4</text>
<text x="57.4" y="173.6">Dist_Sens_06_Trig</text>
<text x="95.4" y="172.7">3</text>
<text x="95.4" y="170.2">4</text>
<text x="101.9" y="173.6">Dist_Sens_05_Trig</text>
<text x="51" y="177.8">1</text>
<text x="51" y="175.3">2</text>
<text x="57.4" y="176.1">Dist_Sens_06_Echo</text>
<text x="95.4" y="177.8">1</text>
<text x="95.4" y="175.3">2</text>
<text x="101.9" y="176.1">Dist_Sens_05_Echo</text>
<text x="10.4" y="185.9">D</text>
<text x="285.4" y="185.9">D</text>
<text x="35" y="199.9">1</text>
<text x="85" y="199.9">2</text>
<text x="135" y="199.9">3</text>
<text x="185" y="199.9">4</text>
<text x="235" y="199.9">5</text>
<text x="285" y="199.9">6</text>
</g>
<g font-size="1.8" fill="#008484">
<text x="39.6" y="17.4">+3.3V</text>
<text x="82.7" y="17.4">A1</text>
<text x="95.5" y="16.2">+3.3V</text>
<text x="16.7" y="21.3">Arduino_UNO_R3</text>
<text x="26.8" y="18.7">A2</text>
<text x="72.5" y="20">Arduino_UNO_R3</text>
<text x="36.2" y="26.6" transform="rotate(-90 36.2 26.6)">VIN</text>
<text x="41.3" y="26.8" transform="rotate(-90 41.3 26.8)">3V3</text>
<text x="43.8" y="26.8" transform="rotate(-90 43.8 26.8)">+5V</text>
<text x="92.1" y="25.3" transform="rotate(-90 92.1 25.3)">VIN</text>
<text x="97.2" y="25.5" transform="rotate(-90 97.2 25.5)">3V3</text>
<text x="99.7" y="25.5" transform="rotate(-90 99.7 25.5)">+5V</text>
<text x="28.4" y="31.4">D0/RX</text>
<text x="28.4" y="33.9">D1/TX</text>
<text x="41.9" y="31.4">RESET</text>
<text x="84.3" y="30.1">D0/RX</text>
<text x="84.3" y="32.6">D1/TX</text>
<text x="84.3" y="35.2">D2</text>
<text x="97.7" y="30.1">RESET</text>
<text x="98.2" y="35.2">IOREF</text>
<text x="140.5" y="34.4">J302</text>
<text x="147.9" y="34.6">+3.3V</text>
<text x="200" y="31.3">LIDAR XH2.54-5P</text>
<text x="223.6" y="32.1">+5V</text>
<text x="28.4" y="36.4">D2</text>
<text x="28.4" y="39">D3</text>
<text x="28.4" y="41.5">D4</text>
<text x="42.3" y="36.4">IOREF</text>
<text x="42.9" y="41.5">AREF</text>
<text x="84.3" y="37.7">D3</text>
<text x="84.3" y="40.3">D4</text>
<text x="98.8" y="40.3">AREF</text>
<text x="133.6" y="36.5">UART_WIFI</text>
<text x="19.3" y="45.3">+3.3V</text>
<text x="28.4" y="44.1">D5</text>
<text x="28.4" y="46.6">D6</text>
<text x="45.5" y="46.6">A0</text>
<text x="75.1" y="44">+3.3V</text>
<text x="84.3" y="42.8">D5</text>
<text x="84.3" y="45.3">D6</text>
<text x="84.3" y="47.9">D7</text>
<text x="101.4" y="47.9">A1</text>
<text x="101.4" y="45.3">A0</text>
<text x="193.1" y="42.1">J303</text>
<text x="28.4" y="49.1">D7</text>
<text x="28.4" y="51.7">D8</text>
<text x="45.5" y="49.1">A1</text>
<text x="45.5" y="51.7">A2</text>
<text x="84.3" y="50.4">D8</text>
<text x="84.3" y="53">D9</text>
<text x="101.4" y="50.4">A2</text>
<text x="101.4" y="53">A3</text>
<text x="148" y="51">GND</text>
<text x="223" y="48.5">GND</text>
<text x="28.4" y="54.2">D9</text>
<text x="28.4" y="56.8">D10</text>
<text x="28.4" y="59.3">D11</text>
<text x="41.3" y="56.8">SDA/A4</text>
<text x="41.5" y="59.3">SCL/A5</text>
<text x="45.5" y="54.2">A3</text>
<text x="75.1" y="59.2">+3.3V</text>
<text x="84.3" y="55.5">D10</text>
<text x="84.3" y="58">D11</text>
<text x="97.2" y="55.5">SDA/A4</text>
<text x="97.3" y="58">SCL/A5</text>
<text x="19.3" y="60.5">+3.3V</text>
<text x="28.4" y="61.8">D12</text>
<text x="28.4" y="64.4">D13</text>
<text x="41.3" y="64.4">SDA/A4</text>
<text x="84.3" y="60.6">D12</text>
<text x="84.3" y="63.1">D13</text>
<text x="97.2" y="63.1">SDA/A4</text>
<text x="97.3" y="65.7">SCL/A5</text>
<text x="36.2" y="70.9" transform="rotate(-90 36.2 70.9)">GND</text>
<text x="38.7" y="70.9" transform="rotate(-90 38.7 70.9)">GND</text>
<text x="41.3" y="70.9" transform="rotate(-90 41.3 70.9)">GND</text>
<text x="41.5" y="66.9">SCL/A5</text>
<text x="92.1" y="69.6" transform="rotate(-90 92.1 69.6)">GND</text>
<text x="94.6" y="69.6" transform="rotate(-90 94.6 69.6)">GND</text>
<text x="97.2" y="69.6" transform="rotate(-90 97.2 69.6)">GND</text>
<text x="92.2" y="77.7">GND</text>
<text x="36.3" y="79">GND</text>
<text x="150.4" y="82.9">+3.3V</text>
<text x="198.9" y="84">J308</text>
<text x="22.6" y="87.3">ENCODER_MOT_1</text>
<text x="32.5" y="85.2">J301</text>
<text x="40.7" y="85.4">+5V</text>
<text x="83.6" y="87.3">ENCODER_MOT_3</text>
<text x="93.5" y="85.2">J306</text>
<text x="101.7" y="85.4">+5V</text>
<text x="192.6" y="86.3">LSM303D_acc+mag</text>
<text x="138.5" y="92.8">J307</text>
<text x="138.7" y="90.5">SWD</text>
<text x="208.7" y="91.1">+5V</text>
<text x="208.9" y="94.8">GND</text>
<text x="40.1" y="101.8">GND</text>
<text x="101" y="101.8">GND</text>
<text x="150.6" y="99.3">GND</text>
<text x="32.5" y="106.8">J305</text>
<text x="40.7" y="107">+5V</text>
<text x="93.5" y="106.8">J310</text>
<text x="101.7" y="107">+5V</text>
<text x="22.6" y="108.9">ENCODER_MOT_2</text>
<text x="83.6" y="108.9">ENCODER_MOT_4</text>
<text x="40.1" y="123.4">GND</text>
<text x="101" y="123.4">GND</text>
<text x="42.5" y="138">J311</text>
<text x="86.9" y="138">J312</text>
<text x="132.6" y="138">J313</text>
<text x="177.1" y="138">J314</text>
<text x="35.7" y="140.5">Conn_01x04_Female</text>
<text x="55.9" y="138.8">+5V</text>
<text x="80.2" y="140.5">Conn_01x04_Female</text>
<text x="100.4" y="138.8">+5V</text>
<text x="125.9" y="140.5">Conn_01x04_Female</text>
<text x="146.1" y="138.8">+5V</text>
<text x="170.3" y="140.5">Conn_01x04_Female</text>
<text x="190.6" y="138.8">+5V</text>
<text x="55.3" y="155.2">GND</text>
<text x="99.8" y="155.2">GND</text>
<text x="145.5" y="155.2">GND</text>
<text x="189.9" y="155.2">GND</text>
<text x="42.5" y="165.9">J315</text>
<text x="55.9" y="166.7">+5V</text>
<text x="86.9" y="165.9">J316</text>
<text x="100.4" y="166.7">+5V</text>
<text x="35.7" y="168.4">Conn_01x04_Female</text>
<text x="80.2" y="168.4">Conn_01x04_Female</text>
<text x="55.3" y="183.1">GND</text>
<text x="99.8" y="183.1">GND</text>
</g>
</svg>
